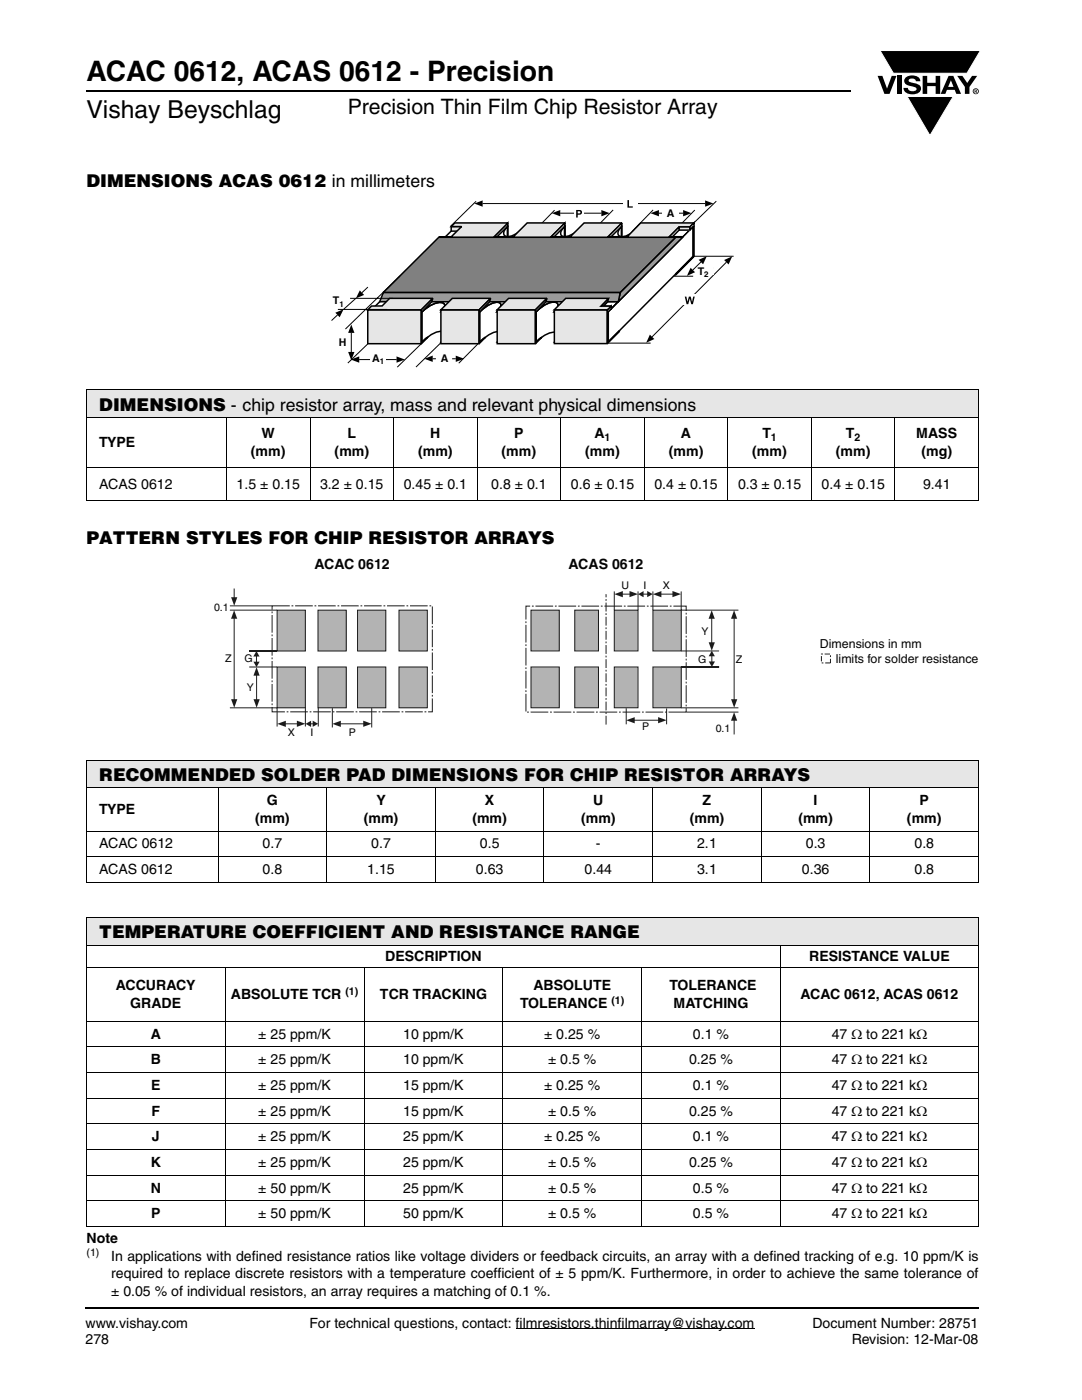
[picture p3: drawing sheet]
<svg xmlns="http://www.w3.org/2000/svg" width="216mm" height="279mm" viewBox="0 0 216 279" stroke-linecap="round" stroke-linejoin="round" font-family="sans-serif">
<g fill="#000">
<path d="M175.1 15.1h1l.9 2.6 .9-2.6h1l-1.4 3.6h-1zM175.6 10.1h20l-2.7 4.5h-14.6zM179 15.1h.9v3.6h-.9zM180.8 15.4a2.1 2.1 0 0 1 2.7 .4l.1 .4h-.8a.79 .79 0 0 0-.7-.5 .79 .79 0 0 0-.8 .4l.2 .3 1 .2a1.08 1.08 0 0 1 1.3 1 1.08 1.08 0 0 1-1.1 1.2 1.73 1.73 0 0 1-2.4-1.3h.9a.96 .96 0 0 0 .8 .7 .96 .96 0 0 0 .9-.4 1.31 1.31 0 0 0-1.2-.6 1.03 1.03 0 0 1-1.1-.6 1.03 1.03 0 0 1 .2-1.2zM184.1 15.1h.9v1.4h1.7v-1.4h.9v3.6h-.9v-1.5h-1.7v1.5h-.9zM181 19.3h9.2l-4.6 7.8zM191 15.1h1l1 1.5 1-1.5h1l-1.6 2.3v1.3h-.9v-1.4z"/>
<path d="M189.7 16l-.5 1.3h1.1zM189.3 15.1h.9l1.6 3.6h-1l-.3-.8h-1.5l-.4 .8h-.9z"/>
<path d="M194.6 18v.2l.2-.1v-.1zM194.5 17.9h.4l.1 .2-.2 .2 .2 .2-.3-.2-.1 .2h-.1zM194.2 18.2a.5 .5 0 0 0 1 0 .5 .5 0 0 0-1 0zM194.1 18.2a.6 .6 0 0 1 1.2 0 .6 .6 0 0 1-1.2 0z"/>
</g>
<path d="M175.6 10.1h20l-2.7 4.5h-14.6zM181 19.3h9.2l-4.6 7.8z" fill="none" stroke="#fff" stroke-width=".2"/>
<path d="M102.9 265.2h47.6" fill="none" stroke="#000" stroke-width=".2"/>
<path d="M17.3 18.2h152.5M17.1 261.1h178.2" fill="none" stroke="#000" stroke-width=".36"/>
<g fill="#e6e6e6">
<path d="M17.3 77.8h178v5.5h-178z"/>
<path d="M17.3 151.7h178v5.5h-178z"/>
<path d="M17.3 183.2h178v5.5h-178z"/>
</g>
<g fill="none" stroke="#000" stroke-width=".2">
<path d="M17.2 77.8h178.1M17.3 77.9v21.9M195.3 77.9v21.9M17.2 83.3h178.1M17.2 93.4h178.1M17.2 99.9h178.1M45.2 83.2v16.8M61.9 83.2v16.8M78.5 83.2v16.8M95.2 83.2v16.8M111.9 83.2v16.8M128.6 83.2v16.8"/>
<path d="M145.2 83.2v16.8M161.9 83.2v16.8M178.6 83.2v16.8M17.2 151.7h178.1M17.2 157.2h178.1M17.3 151.8v24.2M43.5 157.1v19.1M65.2 157.1v19.1M86.9 157.1v19.1M108.5 157.1v19.1M130.2 157.1v19.1M151.9 157.1v19.1"/>
<path d="M173.6 157.1v19.1M195.3 151.8v24.2M17.2 165.9h178.1M17.2 171h178.1M17.2 176.1h178.1M17.2 183.2h178.1M17.2 188.7h178.1M17.2 193.1h178.1M17.3 183.2v61.5M44.9 193v51.8M72.6 193v51.8M100.4 193v51.8"/>
<path d="M128 193v51.8M155.7 188.6v56.2M195.3 183.2v61.5M17.2 203.8h178.1M17.2 208.9h178.1M17.2 214.1h178.1M17.2 219.2h178.1M17.2 224.3h178.1M17.2 229.4h178.1M17.2 234.5h178.1M17.2 239.6h178.1M17.2 244.8h178.1"/>
</g>
<g fill="#fff">
<path d="M112.6 39.9h23.6v.6h-23.6z"/>
<path d="M136.1 39.9h.3v.8h-.3z"/>
<path d="M112.5 40.3h23.7v.4h-23.7z"/>
<path d="M112.5 39.9h.3v.6h-.3z"/>
<path d="M66.1 39.9h80.3v33.4h-80.3z"/>
</g>
<path d="M95 40.2l-5.1 4.9M110.7 41.9l-4.3 4.4M122.3 41.9l-4.2 4.3M130.9 55.1h7.4M138 51.1h8.4M138.6 41.9l-4.2 4.4M142.9 40.1l-4.8 4.8M79.7 62.6l-10.3 9.9M89.2 67.2l-6.2 6M118.7 68.5h11.1" fill="none" stroke="#000" stroke-width=".2"/>
<path d="M73.8 62.2l17.1-17h10.3a1.3 1.3 0 0 0-.5 1.8 2.09 2.09 0 0 0 2.3-.3l1.7-1.5h7.9a1.32 1.32 0 0 0-.5 1.8 2.1 2.1 0 0 0 2.2-.3l1.8-1.5h7.9a1.3 1.3 0 0 0-.5 1.8 2.02 2.02 0 0 0 2.2-.3l1.7-1.5h10.9l-16.9 17h-10.8l.5-.6 .2-.8a1.26 1.26 0 0 0-1.7-.3l-1.7 .9-.9 .8h-7.8l.5-.6 .2-.9a1.19 1.19 0 0 0-1.7-.2l-1.5 .9-.9 .8h-7.8l.5-.6 .3-.5-.1-.4a1.61 1.61 0 0 0-2-.1l-1.6 .9-.8 .7z" fill="none" stroke="#000" stroke-width=".3"/>
<path d="M76.5 58.4l11.1-11h47.3l-11.1 11z" fill-rule="evenodd" fill="#808080"/>
<path d="M76.5 58.4l11.1-11h47.3l-11.1 11zM73.8 62.2h10.4a5.5 5.5 0 0 1 3.9-1.8l.4 .1 .2 .3v.4l-.7 1h7.7a5.5 5.5 0 0 1 3.7-1.9l.4 .2 .1 .3v.4l-.7 1h7.8a5.3 5.3 0 0 1 3.7-1.9l.4 .2 .2 .2v.5l-.7 1h10.8v6h-10.8l.6-.6 .2-.5v-.4a1.35 1.35 0 0 0-1.8-.2l-1.7 .9-.9 .8h-7.8a1.54 1.54 0 0 0 .7-1.8 2.02 2.02 0 0 0-2.3 .4l-1.9 1.4h-7.7a1.36 1.36 0 0 0 .6-1.9 2.27 2.27 0 0 0-2.4 .4l-1.9 1.5h-10.5z" fill="none" stroke="#000" stroke-width=".3"/>
<path d="M138.3 45.2v6l-16.9 17v-6z" fill-rule="evenodd" fill="#fff"/>
<path d="M138.3 45.2v6l-16.9 17v-6z" fill="none" stroke="#000" stroke-width=".3"/>
<path d="M123.8 58.4l11.1-11.1h1.4l-13 13z" fill-rule="evenodd" fill="#999"/>
<path d="M123.8 58.4l11.1-11.1h1.4l-13 13z" fill="none" stroke="#000" stroke-width=".3"/>
<path d="M110.6 61.8h10.6v6.8h-10.6z" fill="#e6e6e6"/>
<path d="M110.6 61.8h10.6v6.8h-10.6zM119.9 61.1h2.1v.5h-2.1zM121.3 60.2h2.1l-1.4 1.4h-2.1z" fill="none" stroke="#000" stroke-width=".3"/>
<path d="M121.2 61.8l.7-.7 .1 .5-.6 .6v6l2.2-2.2v.2l-2.4 2.4z" fill-rule="evenodd" fill="#e6e6e6"/>
<path d="M121.2 61.8l.7-.7 .1 .5-.6 .6v6l2.2-2.2v.2l-2.4 2.4z" fill="none" stroke="#000" stroke-width=".3"/>
<path d="M76.5 58.4h47.3l-.4 1.8h-47.6z" fill-rule="evenodd" fill="#999"/>
<path d="M76.5 58.4h47.3l-.4 1.8h-47.6z" fill="none" stroke="#000" stroke-width=".3"/>
<path d="M121.4 59.5l-.1 .7-1.4 1.4v-.5z" fill-rule="evenodd" fill="#e6e6e6"/>
<path d="M121.4 59.5l-.1 .7-1.4 1.4v-.5z" fill="none" stroke="#000" stroke-width=".3"/>
<path d="M112.9 59.5h8.5l-1.5 1.6h2l-.7 .7h-10.6z" fill-rule="evenodd" fill="#e6e6e6"/>
<path d="M112.9 59.5h8.5l-1.5 1.6h2l-.7 .7h-10.6z" fill="none" stroke="#000" stroke-width=".3"/>
<path d="M99.2 61.8h7.6v6.8h-7.6z" fill="#e6e6e6"/>
<path d="M99.2 61.8h7.6v6.8h-7.6z" fill="none" stroke="#000" stroke-width=".3"/>
<path d="M101.5 59.5h7.6l-2.3 2.3h-7.6z" fill-rule="evenodd" fill="#e6e6e6"/>
<path d="M101.5 59.5h7.6l-2.3 2.3h-7.6z" fill="none" stroke="#000" stroke-width=".3"/>
<path d="M109.1 59.5l-.2 .7-1.9 2v6l1.1-.9-1.3 1.3v-6.8z" fill-rule="evenodd" fill="#e6e6e6"/>
<path d="M109.1 59.5l-.2 .7-1.9 2v6l1.1-.9-1.3 1.3v-6.8z" fill="none" stroke="#000" stroke-width=".3"/>
<path d="M88 61.8h7.6v6.8h-7.6z" fill="#e6e6e6"/>
<path d="M88 61.8h7.6v6.8h-7.6z" fill="none" stroke="#000" stroke-width=".3"/>
<path d="M90.3 59.5h7.6l-2.3 2.3h-7.6z" fill-rule="evenodd" fill="#e6e6e6"/>
<path d="M90.3 59.5h7.6l-2.3 2.3h-7.6z" fill="none" stroke="#000" stroke-width=".3"/>
<path d="M97.9 59.5l-.2 .7-1.9 2v6l1.1-.9-1.3 1.3v-6.8z" fill-rule="evenodd" fill="#e6e6e6"/>
<path d="M97.9 59.5l-.2 .7-1.9 2v6l1.1-.9-1.3 1.3v-6.8z" fill="none" stroke="#000" stroke-width=".3"/>
<path d="M73.4 61.8h10.7v6.8h-10.7z" fill="#e6e6e6"/>
<path d="M73.4 61.8h10.7v6.8h-10.7z" fill="none" stroke="#000" stroke-width=".3"/>
<path d="M74.1 61.1h2.1l1.5-1.6h8.6l-2.2 2.3h-10.7z" fill-rule="evenodd" fill="#e6e6e6"/>
<path d="M74.1 61.1h2.1l1.5-1.6h8.6l-2.2 2.3h-10.7z" fill="none" stroke="#000" stroke-width=".3"/>
<path d="M86.4 59.5l-.2 .7-2 2v6l1.1-.9-1.2 1.3v-6.8z" fill-rule="evenodd" fill="#e6e6e6"/>
<path d="M86.4 59.5l-.2 .7-2 2v6l1.1-.9-1.2 1.3v-6.8z" fill="none" stroke="#000" stroke-width=".3"/>
<path d="M127.8 44.5h10.7l-.9 .8h-2.1l-2 2h-8.4z" fill-rule="evenodd" fill="#e6e6e6"/>
<path d="M127.8 44.5h10.7l-.9 .8h-2.1l-2 2h-8.4z" fill="none" stroke="#000" stroke-width=".3"/>
<path d="M137.6 45.3l.9-.8v6.7l-3.6 3.6v-.2l3.4-3.4v-6l-.7 .7z" fill-rule="evenodd" fill="#e6e6e6"/>
<path d="M137.6 45.3l.9-.8v6.7l-3.6 3.6v-.2l3.4-3.4v-6l-.7 .7z" fill="none" stroke="#000" stroke-width=".3"/>
<path d="M135.5 45.3h2.1v.6h-2.1z" fill="#e6e6e6"/>
<path d="M135.5 45.3h2.1v.6h-2.1z" fill="none" stroke="#000" stroke-width=".3"/>
<path d="M135.5 45.3v.6l-1.3 1.3-.7 .1z" fill-rule="evenodd" fill="#e6e6e6"/>
<path d="M135.5 45.3v.6l-1.3 1.3-.7 .1z" fill="none" stroke="#000" stroke-width=".3"/>
<path d="M116.5 44.5h7.6l-2.9 2.8h-7.5z" fill-rule="evenodd" fill="#e6e6e6"/>
<path d="M116.5 44.5h7.6l-2.9 2.8h-7.5z" fill="none" stroke="#000" stroke-width=".3"/>
<path d="M121.2 47.3l2.9-2.8v2.7h-.1v-2l-2 2z" fill-rule="evenodd" fill="#e6e6e6"/>
<path d="M121.2 47.3l2.9-2.8v2.7h-.1v-2l-2 2z" fill="none" stroke="#000" stroke-width=".3"/>
<path d="M105.2 44.5h7.5l-2.8 2.8h-7.6z" fill-rule="evenodd" fill="#e6e6e6"/>
<path d="M105.2 44.5h7.5l-2.8 2.8h-7.6z" fill="none" stroke="#000" stroke-width=".3"/>
<path d="M109.9 47.3l2.8-2.8v2.7h-.1v-2l-2 2z" fill-rule="evenodd" fill="#e6e6e6"/>
<path d="M109.9 47.3l2.8-2.8v2.7h-.1v-2l-2 2z" fill="none" stroke="#000" stroke-width=".3"/>
<path d="M98.5 47.3l2.8-2.8v2.7h-.1v-2l-2 2z" fill-rule="evenodd" fill="#e6e6e6"/>
<path d="M98.5 47.3l2.8-2.8v2.7h-.1v-2l-2 2z" fill="none" stroke="#000" stroke-width=".3"/>
<path d="M90 45.2h3.1v.9h-3.1z" fill="#e6e6e6"/>
<path d="M90 45.2h3.1v.9h-3.1z" fill="none" stroke="#000" stroke-width=".3"/>
<path d="M90.8 44.5h10.5l-2.8 2.8h-8.5l2.1-2.1h-2.1z" fill-rule="evenodd" fill="#e6e6e6"/>
<path d="M87.6 47.3l2.4-.1zM90.8 44.5h10.5l-2.8 2.8h-8.5l2.1-2.1h-2.1zM98.5 47.3l3.9-.1zM109.9 47.3l3.9-.1zM121.2 47.3l4-.1zM133.5 47.3l2.8-.1z" fill="none" stroke="#000" stroke-width=".3"/>
<path d="M87.6 47.3h2.4M98.5 47.3h3.9M109.9 47.3h3.9M121.2 47.3h4M133.5 47.3h2.8" fill="none" stroke="#808080" stroke-width=".2"/>
<g fill="none" stroke="#000" stroke-width=".2">
<path d="M69.9 59.5h8.6M71 59.5l-2.5 2.3M73.4 57.3l-1.2 1.1M79.8 55.1l-10.9 10.6M96.3 40.6h44.4M111.8 42.5h8.2M130.3 41.9l-4.2 4.3M131.5 42.5h4.8M139.9 52.3l-1.7 1.6M144.9 52.3l-14.8 14.9M67.4 62.8l-1.2 1.2M67.4 61.8h9.9"/>
<path d="M70.1 66.4v3.9M85.5 67.2l-6.2 6.1"/>
</g>
<g fill="#000">
<path d="M71.8 58l.9 .9-1.7 .7zM94.6 40.6l1.7-.6v1.3zM110.1 42.5l1.7-.6v1.3zM120 41.9l1.7 .6-1.7 .7zM129.8 42.5l1.7-.6v1.3zM137.8 53.4l.9 .9-1.6 .8zM136.3 41.9l1.7 .6-1.7 .7zM139.4 51.9l1.6-.8-.7 1.6zM140.7 40l1.7 .6-1.7 .7zM144.5 51.9l1.6-.7-.7 1.6zM66.9 62.4l1.7-.7-.8 1.6zM70.1 64.8l.6 1.6h-1.2z"/>
<path d="M69.5 70.2h1.2l-.6 1.7zM129.7 66.8l.9 .9-1.7 .7z"/>
<path d="M68 67.8h1.2v.2h-.4v1.3h-.3v-1.3h-.5z" fill-rule="evenodd"/>
</g>
<path d="M124.4 40.2h2.8v.8h-2.8z" fill="#fff"/>
<path d="M125.2 39.9h.3v1.3h.8v.2h-1.1z" fill-rule="evenodd" fill="#000"/>
<path d="M114.6 42.3h1.9v.5h-1.9z" fill="#fff"/>
<path d="M115.3 42.2v.4a.32 .32 0 0 0 .3 0 .32 .32 0 0 0 .2-.3zM115 41.9h.5a.5 .5 0 0 1 .6 .5 .5 .5 0 0 1-.6 .4h-.2v.6h-.3z" fill-rule="evenodd" fill="#000"/>
<path d="M132.2 42.4h3.2v.4h-3.2z" fill="#fff"/>
<g fill="#000">
<path d="M140.5 54v.5h.4a.2 .2 0 0 0 .2-.2 .2 .2 0 0 0-.2-.2zM140.5 53.4v.4h.3a.18 .18 0 0 0 .3-.2 .18 .18 0 0 0-.3-.2zM140.2 53.2h.6a.4 .4 0 0 1 .5 .2 .4 .4 0 0 1-.1 .5 .47 .47 0 0 1 .2 .7 .47 .47 0 0 1-.7 .1h-.5z" fill-rule="evenodd"/>
<path d="M141.7 53.3l.2 .1v-.2h.2l-.1 .2 .3-.1v.2l-.2 .1 .2 .2-.2 .1-.1-.2-.2 .2-.1-.1 .2-.2-.3-.1z" fill-rule="evenodd"/>
</g>
<path d="M136.3 58.7h2.4v2.1h-2.4z" fill="#fff"/>
<g fill="#000">
<path d="M84.7 71.6l1.6-.6v1.2zM90.9 71l1.7 .6-1.7 .6z"/>
<path d="M67.7 60.2v.4h.4a.2 .2 0 0 0 .2-.2 .2 .2 0 0 0-.2-.2zM67.7 59.6v.4l.3-.1a.18 .18 0 0 0 .3-.1 .18 .18 0 0 0-.3-.2zM67.4 59.3h.6a.4 .4 0 0 1 .5 .2 .4 .4 0 0 1-.1 .6 .47 .47 0 0 1 .2 .6 .47 .47 0 0 1-.7 .2h-.5z" fill-rule="evenodd"/>
<path d="M136.6 59.2h.4l.2 1 .3-1h.3l.3 1.1 .2-1.1h.3l-.3 1.5h-.4l-.3-1.1-.3 1.1h-.3z" fill-rule="evenodd"/>
</g>
<path d="M86.3 71.6h4.7M95.5 68.5l-4 4" fill="none" stroke="#000" stroke-width=".2"/>
<path d="M87 71.4h3.2v.5h-3.2z" fill-rule="evenodd" fill="#fff"/>
<path d="M71.7 71.8h7.4" fill="none" stroke="#000" stroke-width=".2"/>
<path d="M70 71.8l1.7-.7v1.3zM79.1 71.1l1.7 .7-1.7 .6z" fill="#000"/>
<g fill="#fff">
<path d="M73.9 71.5h3v.5h-3z"/>
<path d="M140.1 52.9h2.2v1.9h-2.2z"/>
</g>
<path d="M140.1 52.9h2.2v1.9h-2.2z" fill="none" stroke="#fff" stroke-width=".2"/>
<path d="M67.4 67.7h2v1.7h-2z" fill="#fff"/>
<path d="M67.4 67.7h2v1.7h-2z" fill="none" stroke="#fff" stroke-width=".2"/>
<path d="M66.7 59.3h2v1.7h-2z" fill="#fff"/>
<path d="M66.7 59.3h2v1.7h-2z" fill="none" stroke="#fff" stroke-width=".2"/>
<g fill="#fff">
<path d="M112.6 111.2h23.6v.6h-23.6z"/>
<path d="M136.1 111.2h.3v.8h-.3z"/>
<path d="M112.5 111.6h23.7v.4h-23.7z"/>
<path d="M112.5 111.2h.3v.6h-.3z"/>
<path d="M42.7 111.2h152.6v36.1h-152.6z"/>
</g>
<path d="M106 121.8h5.6v8.1h-5.6z" fill="#b3b3b3"/>
<path d="M106 121.8h5.6v8.1h-5.6z" fill="none" stroke="#201d1e" stroke-width=".2"/>
<path d="M106 133.1h5.6v8.2h-5.6z" fill="#b3b3b3"/>
<path d="M106 133.1h5.6v8.2h-5.6z" fill="none" stroke="#201d1e" stroke-width=".2"/>
<path d="M130.3 121.8h5.6v8.1h-5.6z" fill="#b3b3b3"/>
<path d="M130.3 121.8h5.6v8.1h-5.6z" fill="none" stroke="#201d1e" stroke-width=".2"/>
<path d="M130.3 133.1h5.6v8.2h-5.6z" fill="#b3b3b3"/>
<path d="M130.3 133.1h5.6v8.2h-5.6z" fill="none" stroke="#201d1e" stroke-width=".2"/>
<path d="M114.7 121.8h4.7v8.1h-4.7z" fill="#b3b3b3"/>
<path d="M114.7 121.8h4.7v8.1h-4.7z" fill="none" stroke="#201d1e" stroke-width=".2"/>
<path d="M114.7 133.1h4.7v8.2h-4.7z" fill="#b3b3b3"/>
<path d="M114.7 133.1h4.7v8.2h-4.7z" fill="none" stroke="#201d1e" stroke-width=".2"/>
<path d="M122.6 121.8h4.7v8.1h-4.7z" fill="#b3b3b3"/>
<path d="M122.6 121.8h4.7v8.1h-4.7z" fill="none" stroke="#201d1e" stroke-width=".2"/>
<path d="M122.6 133.1h4.7v8.2h-4.7z" fill="#b3b3b3"/>
<path d="M122.6 118v3.8M124.1 118.6h1.8M127.3 118v3.8M130.3 118v3.8M135.9 118v3.8h11.4M122.6 133.1h4.7v8.2h-4.7zM135.9 129.9h7.6M135.9 133.1h7.6M125 141.4v3.2M133 141.4v3.2M135.9 141.3h11.4M136.9 142.1h10.4" fill="none" stroke="#201d1e" stroke-width=".2"/>
<path d="M104.9 121h32v21.1h-32z" fill="none" stroke="#201d1e" stroke-width=".2" stroke-dasharray="3.5 .4 .4 .4" stroke-linecap="butt"/>
<path d="M120.9 144.6v-26" fill="none" stroke="#201d1e" stroke-width=".2" stroke-dasharray="1.8 .4 .4 .4" stroke-linecap="butt"/>
<g fill="#201d1e">
<path d="M125.6 117.9l1.7 .7-1.7 .6z"/>
<path d="M122.6 118.6l1.7-.6v1.2z"/>
</g>
<path d="M128.1 118.6h1.3" fill="none" stroke="#201d1e" stroke-width=".2"/>
<g fill="#201d1e">
<path d="M129.1 117.9l1.1 .7-1.1 .6z"/>
<path d="M127.3 118.6l1.1-.6v1.2z"/>
</g>
<path d="M131.8 118.6h2.7" fill="none" stroke="#201d1e" stroke-width=".2"/>
<g fill="#201d1e">
<path d="M134.2 117.9l1.7 .7-1.7 .6z"/>
<path d="M130.3 118.6l1.7-.6v1.2z"/>
</g>
<path d="M126.5 143.7h5.1" fill="none" stroke="#201d1e" stroke-width=".2"/>
<g fill="#201d1e">
<path d="M131.3 143.1l1.7 .6-1.7 .6z"/>
<path d="M124.9 143.7l1.8-.6v1.3z"/>
</g>
<path d="M142 123.2v5.2" fill="none" stroke="#201d1e" stroke-width=".2"/>
<g fill="#201d1e">
<path d="M142 121.8l.6 1.7h-1.2z"/>
<path d="M141.4 128.2h1.2l-.6 1.7z"/>
</g>
<path d="M142 130.7v1.6" fill="none" stroke="#201d1e" stroke-width=".2"/>
<g fill="#201d1e">
<path d="M142 129.9l.6 1.1h-1.2z"/>
<path d="M141.4 132h1.3l-.7 1.1z"/>
</g>
<path d="M146.5 123.2v16.5" fill="none" stroke="#201d1e" stroke-width=".2"/>
<g fill="#201d1e">
<path d="M146.5 121.8l.6 1.7h-1.2z"/>
<path d="M145.9 139.5h1.2l-.6 1.7z"/>
</g>
<path d="M146.5 143.5v3.1" fill="none" stroke="#201d1e" stroke-width=".2"/>
<path d="M146.5 142.1l.6 1.7h-1.2z" fill="#201d1e"/>
<path d="M79.6 133.1h5.7v8.2h-5.7z" fill="#b3b3b3"/>
<path d="M79.6 133.1h5.7v8.2h-5.7z" fill="none" stroke="#201d1e" stroke-width=".2"/>
<path d="M79.6 121.8h5.7v8.1h-5.7z" fill="#b3b3b3"/>
<path d="M79.6 121.8h5.7v8.1h-5.7z" fill="none" stroke="#201d1e" stroke-width=".2"/>
<path d="M55.3 133.1h5.6v8.2h-5.6z" fill="#b3b3b3"/>
<path d="M55.3 133.1h5.6v8.2h-5.6z" fill="none" stroke="#201d1e" stroke-width=".2"/>
<path d="M55.3 121.8h5.6v8.1h-5.6z" fill="#b3b3b3"/>
<path d="M55.3 121.8h5.6v8.1h-5.6z" fill="none" stroke="#201d1e" stroke-width=".2"/>
<path d="M71.3 133.1h5.7v8.2h-5.7z" fill="#b3b3b3"/>
<path d="M71.3 133.1h5.7v8.2h-5.7z" fill="none" stroke="#201d1e" stroke-width=".2"/>
<path d="M71.3 121.8h5.7v8.1h-5.7z" fill="#b3b3b3"/>
<path d="M71.3 121.8h5.7v8.1h-5.7z" fill="none" stroke="#201d1e" stroke-width=".2"/>
<path d="M63.4 133.1h5.7v8.2h-5.7z" fill="#b3b3b3"/>
<path d="M63.4 133.1h5.7v8.2h-5.7z" fill="none" stroke="#201d1e" stroke-width=".2"/>
<path d="M63.4 121.8h5.7v8.1h-5.7z" fill="#b3b3b3"/>
<path d="M45.9 120.9h8.4M45.9 121.8h9.4M49.7 133.1h5.6M49.7 129.9h5.6M63.4 121.8h5.7v8.1h-5.7zM45.9 141.3h9.4v3.7M60.9 141.3v3.7M61.8 144.5h1.3M63.5 141.3v3.7M66.3 141.3v3.9M74.2 141.3v3.9" fill="none" stroke="#201d1e" stroke-width=".2"/>
<path d="M54.3 120.9h32v21.2h-32z" fill="none" stroke="#201d1e" stroke-width=".2" stroke-dasharray="3.5 .4 .4 .4" stroke-linecap="butt"/>
<path d="M163.9 130.5h1.8v1.8h-1.8z" fill="none" stroke="#201d1e" stroke-width=".2" stroke-dasharray="1.1 .4 .4 .4" stroke-linecap="butt"/>
<g fill="#201d1e">
<path d="M61 144.5l1.1-.7v1.3z"/>
<path d="M62.4 143.8l1.1 .6-1.1 .7z"/>
</g>
<path d="M56.7 144.5h2.7" fill="none" stroke="#201d1e" stroke-width=".2"/>
<g fill="#201d1e">
<path d="M55.3 144.5l1.7-.7v1.3z"/>
<path d="M59.2 143.8l1.7 .6-1.7 .7z"/>
</g>
<path d="M67.7 144.5h5.2" fill="none" stroke="#201d1e" stroke-width=".2"/>
<g fill="#201d1e">
<path d="M66.3 144.5l1.7-.7v1.3z"/>
<path d="M72.5 143.8l1.7 .6-1.7 .7z"/>
</g>
<path d="M51.2 134.7v5.1" fill="none" stroke="#201d1e" stroke-width=".2"/>
<g fill="#201d1e">
<path d="M50.6 139.5h1.2l-.6 1.7z"/>
<path d="M51.2 133.1l.6 1.7h-1.2z"/>
</g>
<path d="M51.2 130.7v1.7" fill="none" stroke="#201d1e" stroke-width=".2"/>
<g fill="#201d1e">
<path d="M50.6 132.1h1.2l-.6 1.1z"/>
<path d="M51.2 129.9l.6 1.1h-1.2z"/>
</g>
<path d="M46.7 123.3v16.5" fill="none" stroke="#201d1e" stroke-width=".2"/>
<g fill="#201d1e">
<path d="M46.1 139.5h1.3l-.7 1.7z"/>
<path d="M46.7 121.8l.6 1.7h-1.2z"/>
</g>
<path d="M46.7 117.5v2" fill="none" stroke="#201d1e" stroke-width=".2"/>
<path d="M46.1 119.2h1.3l-.7 1.7z" fill="#201d1e"/>
<text font-size="5.6" x="17.3" y="16.1">ACAC 0612, ACAS 0612 - Precision</text>
<text font-size="4.9" x="17.3" y="23.6">Vishay Beyschlag</text>
<text font-size="4.2" x="69.4" y="22.8">Precision Thin Film Chip Resistor Array</text>
<g font-size="3.5">
<text x="17.3" y="37.3">DIMENSIONS ACAS 0612 in millimeters</text>
<text x="19.8" y="81.9">DIMENSIONS - chip resistor array, mass and relevant physical dimensions</text>
<text x="17.3" y="108.6">PATTERN STYLES FOR CHIP RESISTOR ARRAYS</text>
<text x="19.8" y="155.9">RECOMMENDED SOLDER PAD DIMENSIONS FOR CHIP RESISTOR ARRAYS</text>
<text x="19.8" y="187.3">TEMPERATURE COEFFICIENT AND RESISTANCE RANGE</text>
</g>
<g font-size="2.8">
<text x="19.8" y="89.3">TYPE</text>
<text x="52.2" y="87.5">W</text>
<text x="69.3" y="87.5">L</text>
<text x="85.9" y="87.5">H</text>
<text x="102.6" y="87.5">P</text>
<text x="118.6" y="87.5">A</text>
<text x="135.9" y="87.5">A</text>
<text x="152.1" y="87.5">T</text>
<text x="168.8" y="87.5">T</text>
<text x="182.8" y="87.5">MASS</text>
<text x="50.1" y="91">(mm)</text>
<text x="66.8" y="91">(mm)</text>
<text x="83.4" y="91">(mm)</text>
<text x="100.1" y="91">(mm)</text>
<text x="116.8" y="91">(mm)</text>
<text x="133.5" y="91">(mm)</text>
<text x="150.1" y="91">(mm)</text>
<text x="166.8" y="91">(mm)</text>
<text x="183.9" y="91">(mg)</text>
<text x="19.8" y="97.6">ACAS 0612</text>
<text x="47.2" y="97.6">1.5 ± 0.15</text>
<text x="63.9" y="97.6">3.2 ± 0.15</text>
<text x="80.6" y="97.6">0.45 ± 0.1</text>
<text x="98" y="97.6">0.8 ± 0.1</text>
<text x="113.9" y="97.6">0.6 ± 0.15</text>
<text x="130.6" y="97.6">0.4 ± 0.15</text>
<text x="147.3" y="97.6">0.3 ± 0.15</text>
<text x="164" y="97.6">0.4 ± 0.15</text>
<text x="184.2" y="97.6">9.41</text>
<text x="53.3" y="160.7">G</text>
<text x="75.1" y="160.7">Y</text>
<text x="96.8" y="160.7">X</text>
<text x="118.4" y="160.7">U</text>
<text x="140.2" y="160.7">Z</text>
<text x="162.3" y="160.7">I</text>
<text x="183.5" y="160.7">P</text>
<text x="19.8" y="162.5">TYPE</text>
<text x="50.9" y="164.2">(mm)</text>
<text x="72.6" y="164.2">(mm)</text>
<text x="94.3" y="164.2">(mm)</text>
<text x="116" y="164.2">(mm)</text>
<text x="137.6" y="164.2">(mm)</text>
<text x="159.3" y="164.2">(mm)</text>
<text x="181" y="164.2">(mm)</text>
<text x="19.8" y="169.3">ACAC 0612</text>
<text x="52.4" y="169.3">0.7</text>
<text x="74.1" y="169.3">0.7</text>
<text x="95.8" y="169.3">0.5</text>
<text x="118.9" y="169.3">-</text>
<text x="139.1" y="169.3">2.1</text>
<text x="160.8" y="169.3">0.3</text>
<text x="182.5" y="169.3">0.8</text>
<text x="19.8" y="174.5">ACAS 0612</text>
<text x="52.4" y="174.5">0.8</text>
<text x="73.3" y="174.5">1.15</text>
<text x="95" y="174.5">0.63</text>
<text x="116.6" y="174.5">0.44</text>
<text x="139.1" y="174.5">3.1</text>
<text x="160" y="174.5">0.36</text>
<text x="182.5" y="174.5">0.8</text>
<text x="76.9" y="191.8">DESCRIPTION</text>
<text x="161.5" y="191.8">RESISTANCE VALUE</text>
<text x="23.1" y="197.6">ACCURACY</text>
<text x="106.4" y="197.6">ABSOLUTE</text>
<text x="133.6" y="197.6">TOLERANCE</text>
<text x="26" y="201.1">GRADE</text>
<text x="46.1" y="199.4">ABSOLUTE TCR</text>
<text x="75.8" y="199.4">TCR TRACKING</text>
<text x="103.8" y="201.1">TOLERANCE</text>
<text x="134.4" y="201.1">MATCHING</text>
<text x="159.7" y="199.4">ACAC 0612, ACAS 0612</text>
<text x="30.1" y="207.3">A</text>
<text x="51.5" y="207.3">± 25 ppm/K</text>
<text x="80.5" y="207.3">10 ppm/K</text>
<text x="108.6" y="207.3">± 0.25 %</text>
<text x="138.3" y="207.3">0.1 %</text>
<text x="166" y="207.3">47 Ω to 221 kΩ</text>
<text x="30.1" y="212.4">B</text>
<text x="51.5" y="212.4">± 25 ppm/K</text>
<text x="80.5" y="212.4">10 ppm/K</text>
<text x="109.4" y="212.4">± 0.5 %</text>
<text x="137.5" y="212.4">0.25 %</text>
<text x="166" y="212.4">47 Ω to 221 kΩ</text>
<text x="30.2" y="217.5">E</text>
<text x="51.5" y="217.5">± 25 ppm/K</text>
<text x="80.5" y="217.5">15 ppm/K</text>
<text x="108.6" y="217.5">± 0.25 %</text>
<text x="138.3" y="217.5">0.1 %</text>
<text x="166" y="217.5">47 Ω to 221 kΩ</text>
<text x="30.2" y="222.7">F</text>
<text x="30.3" y="227.8">J</text>
<text x="51.5" y="222.7">± 25 ppm/K</text>
<text x="51.5" y="227.8">± 25 ppm/K</text>
<text x="80.5" y="222.7">15 ppm/K</text>
<text x="80.5" y="227.8">25 ppm/K</text>
<text x="108.6" y="227.8">± 0.25 %</text>
<text x="109.4" y="222.7">± 0.5 %</text>
<text x="137.5" y="222.7">0.25 %</text>
<text x="138.3" y="227.8">0.1 %</text>
<text x="166" y="227.8">47 Ω to 221 kΩ</text>
<text x="166" y="222.7">47 Ω to 221 kΩ</text>
<text x="30.1" y="232.9">K</text>
<text x="51.5" y="232.9">± 25 ppm/K</text>
<text x="80.5" y="232.9">25 ppm/K</text>
<text x="109.4" y="232.9">± 0.5 %</text>
<text x="137.5" y="232.9">0.25 %</text>
<text x="166" y="232.9">47 Ω to 221 kΩ</text>
<text x="30.1" y="238">N</text>
<text x="51.5" y="238">± 50 ppm/K</text>
<text x="80.5" y="238">25 ppm/K</text>
<text x="109.4" y="238">± 0.5 %</text>
<text x="138.3" y="238">0.5 %</text>
<text x="166" y="238">47 Ω to 221 kΩ</text>
<text x="30.2" y="243.1">P</text>
<text x="51.5" y="243.1">± 50 ppm/K</text>
<text x="80.5" y="243.1">50 ppm/K</text>
<text x="109.4" y="243.1">± 0.5 %</text>
<text x="138.3" y="243.1">0.5 %</text>
<text x="166" y="243.1">47 Ω to 221 kΩ</text>
<text x="17.3" y="248.1">Note</text>
<text x="22.2" y="251.6">In applications with defined resistance ratios like voltage dividers or feedback circuits, an array with a defined tracking of e.g. 10 ppm/K is</text>
<text x="22.2" y="255.1">required to replace discrete resistors with a temperature coefficient of ± 5 ppm/K. Furthermore, in order to achieve the same tolerance of</text>
<text x="22.2" y="258.6">± 0.05 % of individual resistors, an array requires a matching of 0.1 %.</text>
<text x="17.1" y="268.2">278</text>
<text x="17.1" y="265">www.vishay.com</text>
<text x="61.8" y="265">For technical questions, contact: filmresistors.thinfilmarray@vishay.com</text>
<text x="162.1" y="265">Document Number: 28751</text>
<text x="169.9" y="268.2">Revision: 12-Mar-08</text>
</g>
<g font-size="2.8" fill="#040503">
<text x="62.8" y="113.6">ACAC 0612</text>
<text x="113.5" y="113.6">ACAS 0612</text>
</g>
<g font-size="2.5" fill="#040503">
<text x="163.6" y="129.4">Dimensions in mm</text>
<text x="166.8" y="132.3">limits for solder resistance</text>
</g>
<g font-size="2.1">
<text x="133" y="43.2">A</text>
<text x="139.2" y="54.8">T</text>
<text x="66.4" y="60.7">T</text>
<text x="67.6" y="69.1">H</text>
<text x="74.2" y="72.2">A</text>
<text x="88" y="72.2">A</text>
<text x="120.6" y="88">1</text>
<text x="153.8" y="88">1</text>
<text x="170.5" y="88">2</text>
<text x="68.9" y="198.5">(1)</text>
<text x="122" y="200.3">(1)</text>
<text x="17.3" y="250.7">(1)</text>
</g>
<g font-size="2.1" fill="#040503">
<text x="124" y="117.6">U</text>
<text x="128.4" y="117.6">I</text>
<text x="132.2" y="117.6">X</text>
<text x="42.7" y="122">0.1</text>
<text x="140" y="126.7">Y</text>
<text x="45" y="132.2">Z</text>
<text x="48.8" y="132.2">G</text>
<text x="49.3" y="137.9">Y</text>
<text x="139.3" y="132.3">G</text>
<text x="146.9" y="132.3">Z</text>
<text x="57.4" y="146.8">X</text>
<text x="61.9" y="146.8">I</text>
<text x="69.6" y="146.8">P</text>
<text x="128.1" y="145.7">P</text>
<text x="142.8" y="146.1">0.1</text>
</g>
<g font-size="1.6">
<text x="140.5" y="55.3">2</text>
<text x="67.7" y="61.2">1</text>
<text x="75.8" y="72.7">1</text>
</g>
</svg>
